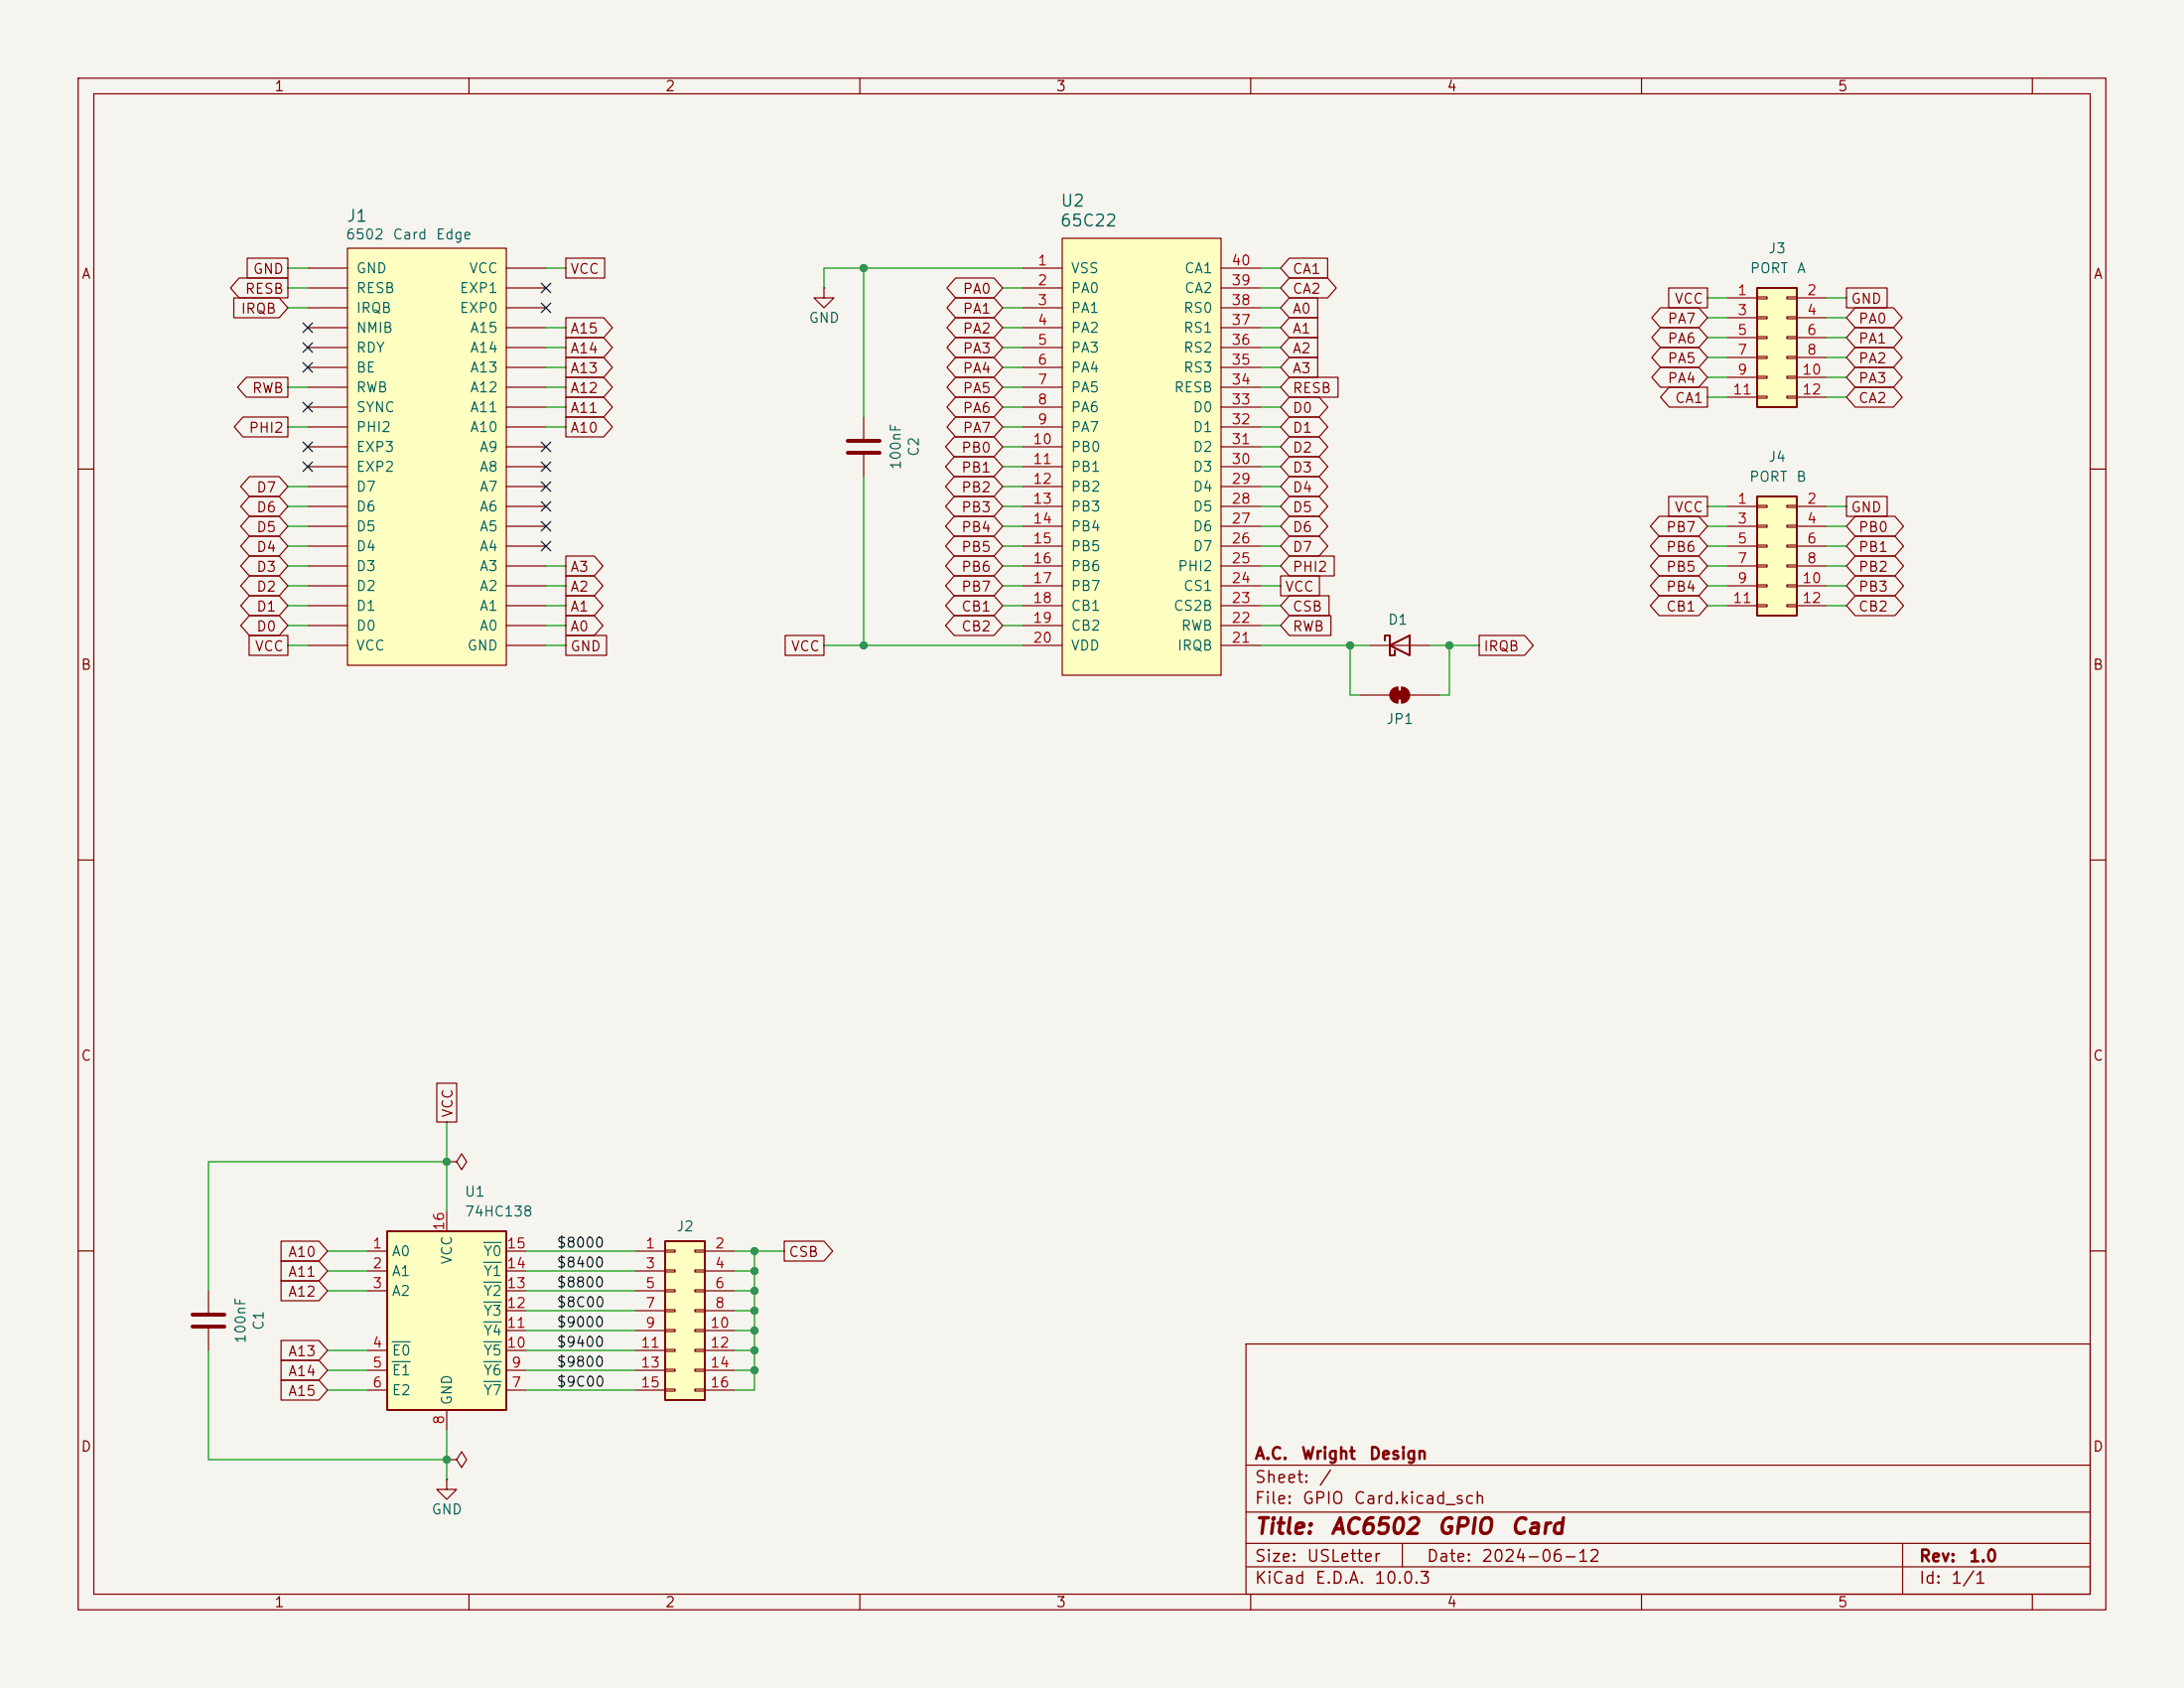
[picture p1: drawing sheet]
<svg xmlns="http://www.w3.org/2000/svg" width="279mm" height="216mm" viewBox="0 0 279 216" stroke-linecap="round" stroke-linejoin="round" font-family="sans-serif">
<path d="M0 0h279.4v215.9h-279.4z" fill="#f5f4ef" stroke="#f5f4ef" stroke-width=".13"/>
<g fill="none" stroke="#840000" stroke-width=".15">
<path d="M10 10h259.4v195.9h-259.4zM12 12h255.4v191.9h-255.4zM60 10v2M110 10v2M160 10v2M210 10v2M260 10v2M105.4 36.8v1.3h1.3l-1.3 1.3-1.3-1.3h1.3M105.4 36.8h.1M10 60h2M267.4 60h2M10 110h2"/>
<path d="M267.4 110h2M57.1 148.6h1.3l.7-1 .6 1-.6 1-.7-1M57.1 148.6h.1M10 160h2M26.7 165.1v2.8M26.7 169.9v2.8M159.4 171.9h108v32h-108zM267.4 160h2M159.4 197.4h108M159.4 193.4h108M159.4 187.4h108M179.4 197.4v3"/>
<path d="M243.4 197.4v6.5M60 203.9v2M110 203.9v2M159.4 200.4h108M160 203.9v2M210 203.9v2M260 203.9v2"/>
</g>
<path d="M24.6 168.1h4.1M24.6 169.7h4.1" fill="none" stroke="#840000" stroke-width=".51"/>
<path d="M49.5 157.5h15.3v22.8h-15.3z" fill="#ffffc2"/>
<path d="M177.2 81.9v-.6h.6v2.5h.6v-.6M177.8 82.6l2.5-1.3v2.5zM49.5 157.5h15.3v22.8h-15.3z" fill="none" stroke="#840000" stroke-width=".25"/>
<g fill="none" stroke="#840000" stroke-width=".15">
<path d="M110.5 53.3v2.8M110.5 58.2v2.8M174 88.9h3.8M175.3 82.6h7.6M178.8 87.9v2M179.3 87.9v2M180.3 88.9h3.8M57.1 154.9v2.6M47 160h2.5M47 162.6h2.5M47 165.1h2.5M47 172.7h2.5"/>
<path d="M47 175.3h2.5M47 177.8h2.5M64.8 160h2.5M64.8 162.6h2.5M64.8 165.1h2.5M64.8 172.7h2.5M64.8 175.3h2.5M64.8 177.8h2.5M64.8 170.2h2.5M64.8 167.6h2.5M57.1 186.7h1.3l.7-1 .6 1-.6 1-.7-1M57.1 186.7h.1"/>
<path d="M57.1 189.2v1.3h1.3l-1.3 1.3-1.2-1.3h1.2M57.1 189.2h.1M57.1 180.3v2.6"/>
</g>
<path d="M61.9 158.9h2.2M50.2 171.6h2.3M50.2 174.2h2.3M61.9 171.6h2.2M61.9 174.2h2.2M61.9 176.7h2.2M61.9 169.1h2.2M61.9 166.5h2.2M61.9 164h2.2M61.9 161.5h2.2" fill="none" stroke="#006464" stroke-width=".15"/>
<path d="M108.5 56.4h4M108.5 57.9h4" fill="none" stroke="#840000" stroke-width=".51"/>
<g fill="#840000" stroke="#840000" stroke-width=".15">
<path d="M178.6 88.4h1v1h-1z"/>
<path d="M178.1 88.2l.4-.3h.3v2a1.02 1.02 0 0 1-.9-.6 1.02 1.02 0 0 1 .2-1.1z"/>
<path d="M179.3 87.9a1.02 1.02 0 0 1 1 1 1.02 1.02 0 0 1-1 1z"/>
</g>
<path d="M135.9 30.5h20.3v55.9h-20.3z" fill="#ffffc2"/>
<g fill="none" stroke="#840000" stroke-width=".15">
<path d="M130.8 34.3h5.1M130.8 36.8h5.1M130.8 39.4h5.1M135.9 30.5h20.3v55.9h-20.3zM156.2 34.3h5.1M156.2 36.8h5.1M156.2 39.4h5.1M130.8 41.9h5.1M130.8 44.5h5.1M130.8 47h5.1M130.8 49.5h5.1M130.8 52.1h5.1"/>
<path d="M130.8 54.6h5.1M130.8 57.2h5.1M130.8 59.7h5.1M156.2 41.9h5.1M156.2 44.5h5.1M156.2 47h5.1M156.2 49.5h5.1M156.2 52.1h5.1M156.2 54.6h5.1M156.2 57.2h5.1M156.2 59.7h5.1M130.8 62.2h5.1"/>
<path d="M130.8 64.8h5.1M130.8 67.3h5.1M130.8 69.9h5.1M130.8 72.4h5.1M130.8 74.9h5.1M130.8 77.5h5.1M156.2 62.2h5.1M156.2 64.8h5.1M156.2 67.3h5.1M156.2 69.9h5.1M156.2 72.4h5.1M156.2 74.9h5.1"/>
<path d="M156.2 77.5h5.1M130.8 80h5.1M130.8 82.6h5.1M156.2 80h5.1M156.2 82.6h5.1"/>
</g>
<path d="M85.1 158.8h5.1v20.3h-5.1z" fill="#ffffc2"/>
<path d="M85.1 158.8h5.1v20.3h-5.1z" fill="none" stroke="#840000" stroke-width=".25"/>
<g fill="none" stroke="#840000" stroke-width=".15">
<path d="M85.1 159.9h1.3v.2h-1.3zM88.9 159.9h1.3v.2h-1.3zM81.3 160h3.8M81.3 162.6h3.8M81.3 165.1h3.8M81.3 167.6h3.8M81.3 170.2h3.8M81.3 172.7h3.8M81.3 175.3h3.8M81.3 177.8h3.8M85.1 162.4h1.3v.3h-1.3zM85.1 165h1.3v.2h-1.3z"/>
<path d="M85.1 167.5h1.3v.3h-1.3zM85.1 170.1h1.3v.2h-1.3zM85.1 172.6h1.3v.2h-1.3zM85.1 175.1h1.3v.3h-1.3zM85.1 177.7h1.3v.2h-1.3zM88.9 162.4h1.3v.3h-1.3zM88.9 165h1.3v.2h-1.3zM88.9 167.5h1.3v.3h-1.3zM88.9 170.1h1.3v.2h-1.3zM88.9 172.6h1.3v.2h-1.3zM88.9 175.1h1.3v.3h-1.3zM88.9 177.7h1.3v.2h-1.3z"/>
<path d="M90.2 160h3.8M90.2 162.6h3.8M90.2 165.1h3.8M90.2 167.6h3.8M90.2 170.2h3.8M90.2 172.7h3.8M90.2 175.3h3.8M90.2 177.8h3.8"/>
</g>
<path d="M224.8 63.5h5.1v15.2h-5.1z" fill="#ffffc2"/>
<path d="M224.8 63.5h5.1v15.2h-5.1z" fill="none" stroke="#840000" stroke-width=".25"/>
<g fill="none" stroke="#840000" stroke-width=".15">
<path d="M221 64.8h3.8M221 67.3h3.8M221 69.9h3.8M221 72.4h3.8M221 74.9h3.8M221 77.5h3.8M224.8 64.6h1.3v.3h-1.3zM224.8 67.2h1.3v.2h-1.3zM224.8 69.7h1.3v.3h-1.3zM224.8 72.3h1.3v.2h-1.3zM224.8 74.8h1.3v.3h-1.3zM224.8 77.3h1.3v.3h-1.3z"/>
<path d="M228.6 64.6h1.3v.3h-1.3zM228.6 67.2h1.3v.2h-1.3zM228.6 69.7h1.3v.3h-1.3zM228.6 72.3h1.3v.2h-1.3zM228.6 74.8h1.3v.3h-1.3zM228.6 77.3h1.3v.3h-1.3zM229.9 64.8h3.8M229.9 67.3h3.8M229.9 69.9h3.8M229.9 72.4h3.8M229.9 74.9h3.8M229.9 77.5h3.8"/>
</g>
<path d="M224.8 36.8h5.1v15.3h-5.1z" fill="#ffffc2"/>
<path d="M224.8 36.8h5.1v15.3h-5.1z" fill="none" stroke="#840000" stroke-width=".25"/>
<g fill="none" stroke="#840000" stroke-width=".15">
<path d="M221 38.1h3.8M224.8 38h1.3v.2h-1.3zM228.6 38h1.3v.2h-1.3zM229.9 38.1h3.8M221 40.6h3.8M221 43.2h3.8M221 45.7h3.8M221 48.3h3.8M221 50.8h3.8M224.8 40.5h1.3v.3h-1.3zM224.8 43.1h1.3v.2h-1.3zM224.8 45.6h1.3v.2h-1.3z"/>
<path d="M224.8 48.1h1.3v.3h-1.3zM224.8 50.7h1.3v.2h-1.3zM228.6 40.5h1.3v.3h-1.3zM228.6 43.1h1.3v.2h-1.3zM228.6 45.6h1.3v.2h-1.3zM228.6 48.1h1.3v.3h-1.3zM228.6 50.7h1.3v.2h-1.3zM229.9 40.6h3.8M229.9 43.2h3.8M229.9 45.7h3.8M229.9 48.3h3.8M229.9 50.8h3.8"/>
</g>
<path d="M44.4 31.8h20.4v53.3h-20.4z" fill="#ffffc2"/>
<g fill="none" stroke="#840000" stroke-width=".15">
<path d="M29.9 38.1h5.8l1.1 1.3-1.1 1.2h-5.8zM30.6 35.6h6.2v2.5h-6.2l-1.1-1.3zM31.6 33h5.2v2.6h-5.2zM39.4 39.4h5M39.4 36.8h5M39.4 34.3h5M44.4 31.8h20.4v53.3h-20.4zM64.8 39.4h5M64.8 36.8h5M64.8 34.3h5M72.4 33h5v2.6h-5zM122.3 35.6h4.9l1.1 1.2-1.1 1.3h-4.9l-1.2-1.3z"/>
<path d="M122.3 38.1h4.9l1.1 1.3-1.1 1.2h-4.9l-1.2-1.2zM164.9 35.6h4.9l1.2 1.2-1.2 1.3h-4.9l-1.1-1.3zM164.9 38.1h3.7v2.5h-3.7l-1.1-1.2zM164.9 33h4.9v2.6h-4.9l-1.1-1.3zM212.4 39.4h4.9l1.1 1.2-1.1 1.3h-4.9l-1.1-1.3zM213.5 36.8h4.9v2.6h-4.9zM236.2 36.8h5.2v2.6h-5.2zM237.3 39.4h4.9l1.1 1.2-1.1 1.3h-4.9l-1.1-1.3zM31.1 53.3h5.7v2.6h-5.7l-1.1-1.3zM31.5 48.3h5.3v2.5h-5.3l-1.1-1.3zM39.4 59.7h5M39.4 57.2h5"/>
<path d="M39.4 54.6h5M39.4 52.1h5M39.4 49.5h5M39.4 47h5M39.4 44.5h5M39.4 41.9h5M64.8 59.7h5M64.8 57.2h5M64.8 54.6h5M64.8 52.1h5M64.8 49.5h5M64.8 47h5"/>
<path d="M64.8 44.5h5M64.8 41.9h5M72.4 48.3h4.8l1.1 1.2-1.1 1.3h-4.8zM72.4 53.3h4.8l1.1 1.3-1.1 1.3h-4.8zM72.4 50.8h4.8l1.1 1.3-1.1 1.2h-4.8zM72.4 43.2h4.8l1.1 1.3-1.1 1.2h-4.8zM72.4 40.6h4.8l1.1 1.3-1.1 1.3h-4.8zM72.4 45.7h4.8l1.1 1.3-1.1 1.3h-4.8zM122.1 58.4h5.1l1.1 1.3-1.1 1.3h-5.1l-1.1-1.3zM122.1 55.9h5.1l1.1 1.3-1.1 1.2h-5.1l-1.1-1.2zM122.3 50.8h4.9l1.1 1.3-1.1 1.2h-4.9l-1.2-1.2zM122.3 40.6h4.9l1.1 1.3-1.1 1.3h-4.9l-1.2-1.3z"/>
<path d="M122.3 43.2h4.9l1.1 1.3-1.1 1.2h-4.9l-1.2-1.2zM122.3 48.3h4.9l1.1 1.2-1.1 1.3h-4.9l-1.2-1.3zM122.3 53.3h4.9l1.1 1.3-1.1 1.3h-4.9l-1.2-1.3zM122.3 45.7h4.9l1.1 1.3-1.1 1.3h-4.9l-1.2-1.3zM164.9 50.8h3.9l1.1 1.3-1.1 1.2h-3.9l-1.1-1.2zM164.9 58.4h3.9l1.1 1.3-1.1 1.3h-3.9l-1.1-1.3zM164.9 55.9h3.9l1.1 1.3-1.1 1.2h-3.9l-1.1-1.2zM164.9 45.7h3.7v2.6h-3.7l-1.1-1.3zM164.9 53.3h3.9l1.1 1.3-1.1 1.3h-3.9l-1.1-1.3zM164.9 40.6h3.7v2.6h-3.7l-1.1-1.3zM164.9 48.3h6.3v2.5h-6.3l-1.1-1.3zM164.9 43.2h3.7v2.5h-3.7l-1.1-1.2z"/>
<path d="M212.4 44.4h4.9l1.1 1.3-1.1 1.3h-4.9l-1.1-1.3zM212.4 47h4.9l1.1 1.3-1.1 1.2h-4.9l-1.1-1.2zM212.4 41.9h4.9l1.1 1.3-1.1 1.3h-4.9l-1.1-1.3zM213.5 49.5h4.9v2.6h-4.9l-1.1-1.3zM237.3 44.4h4.9l1.1 1.3-1.1 1.3h-4.9l-1.1-1.3zM237.3 47h4.9l1.1 1.3-1.1 1.2h-4.9l-1.1-1.2zM237.3 49.5h4.9l1.1 1.3-1.1 1.3h-4.9l-1.1-1.3zM237.3 41.9h4.9l1.1 1.3-1.1 1.3h-4.9l-1.1-1.3zM31.9 66h3.8l1.1 1.3-1.1 1.3h-3.8l-1.1-1.3zM31.9 63.5h3.8l1.1 1.3-1.1 1.2h-3.8l-1.1-1.2zM31.9 71.1h3.8l1.1 1.3-1.1 1.3h-3.8l-1.1-1.3zM31.9 68.6h3.8l1.1 1.3-1.1 1.2h-3.8l-1.1-1.2z"/>
<path d="M31.9 78.7h3.8l1.1 1.3-1.1 1.3h-3.8l-1.1-1.3zM31.9 73.7h3.8l1.1 1.2-1.1 1.3h-3.8l-1.1-1.3zM31.9 76.2h3.8l1.1 1.3-1.1 1.2h-3.8l-1.1-1.2zM31.9 61h3.8l1.1 1.2-1.1 1.3h-3.8l-1.1-1.3zM39.4 77.5h5M39.4 74.9h5M39.4 72.4h5M39.4 69.9h5M39.4 67.3h5M39.4 64.8h5M39.4 62.2h5M64.8 77.5h5"/>
<path d="M64.8 74.9h5M64.8 72.4h5M64.8 69.9h5M64.8 67.3h5M64.8 64.8h5M64.8 62.2h5M72.4 71.1h3.6l1.1 1.3-1.1 1.3h-3.6zM72.4 78.7h3.6l1.1 1.3-1.1 1.3h-3.6zM72.4 73.7h3.6l1.1 1.2-1.1 1.3h-3.6zM72.4 76.2h3.6l1.1 1.3-1.1 1.2h-3.6zM122.1 76.2h5.1l1.1 1.3-1.1 1.2h-5.1l-1.1-1.2zM122.1 78.7h5.1l1.1 1.3-1.1 1.3h-5.1l-1.1-1.3z"/>
<path d="M122.1 73.7h5.1l1.1 1.2-1.1 1.3h-5.1l-1.1-1.3zM122.1 68.6h5.1l1.1 1.3-1.1 1.2h-5.1l-1.1-1.2zM122.1 61h5.1l1.1 1.2-1.1 1.3h-5.1l-1.1-1.3zM122.1 66h5.1l1.1 1.3-1.1 1.3h-5.1l-1.1-1.3zM122.1 63.5h5.1l1.1 1.3-1.1 1.2h-5.1l-1.1-1.2zM122.1 71.1h5.1l1.1 1.3-1.1 1.3h-5.1l-1.1-1.3zM163.8 73.7h5v2.5h-5zM164.9 78.7h5.4v2.6h-5.4l-1.1-1.3zM164.9 71.1h5.8v2.6h-5.8l-1.1-1.3zM164.9 61h3.9l1.1 1.2-1.1 1.3h-3.9l-1.1-1.3zM164.9 66h3.9l1.1 1.3-1.1 1.3h-3.9l-1.1-1.3zM164.9 63.5h3.9l1.1 1.3-1.1 1.2h-3.9l-1.1-1.2z"/>
<path d="M164.9 76.2h5.1v2.5h-5.1l-1.1-1.2zM164.9 68.6h3.9l1.1 1.3-1.1 1.2h-3.9l-1.1-1.2zM212.2 68.6h5.1l1.1 1.3-1.1 1.2h-5.1l-1.1-1.2zM212.2 73.7h5.1l1.1 1.2-1.1 1.3h-5.1l-1.1-1.3zM212.2 76.2h5.1l1.1 1.3-1.1 1.2h-5.1l-1.1-1.2zM212.2 66h5.1l1.1 1.3-1.1 1.3h-5.1l-1.1-1.3zM212.2 71.1h5.1l1.1 1.3-1.1 1.3h-5.1l-1.1-1.3zM213.5 63.5h4.9v2.5h-4.9zM236.2 63.5h5.2v2.5h-5.2zM237.3 66h5.1l1.1 1.3-1.1 1.3h-5.1l-1.1-1.3zM237.3 68.6h5.1l1.1 1.3-1.1 1.2h-5.1l-1.1-1.2zM237.3 73.7h5.1l1.1 1.2-1.1 1.3h-5.1l-1.1-1.3z"/>
<path d="M237.3 71.1h5.1l1.1 1.3-1.1 1.3h-5.1l-1.1-1.3zM237.3 76.2h5.1l1.1 1.3-1.1 1.2h-5.1l-1.1-1.2zM31.9 81.3h4.9v2.5h-4.9zM39.4 80h5M39.4 82.6h5M64.8 80h5M64.8 82.6h5M72.4 81.3h5.2v2.5h-5.2zM100.4 81.3h5v2.5h-5zM189.2 81.3h5.8l1.2 1.3-1.2 1.2h-5.8zM55.9 138.5h2.5v5h-2.5zM36 158.7h4.8l1.1 1.3-1.1 1.3h-4.8z"/>
<path d="M100.3 158.7h5.1l1.1 1.3-1.1 1.3h-5.1zM36 176.5h4.8l1.1 1.3-1.1 1.3h-4.8zM36 171.4h4.8l1.1 1.3-1.1 1.3h-4.8zM36 174h4.8l1.1 1.3-1.1 1.2h-4.8zM36 161.3h4.8l1.1 1.3-1.1 1.2h-4.8zM36 163.8h4.8l1.1 1.3-1.1 1.3h-4.8z"/>
</g>
<g fill="none" stroke="#009600" stroke-width=".15">
<path d="M36.8 36.8h2.6M36.8 39.4h2.6M36.8 34.3h2.6M69.8 34.3h2.6M110.5 34.3v19M128.3 36.8h2.5M128.3 39.4h2.5M130.8 34.3h-25.4v2.5M161.3 36.8h2.5M161.3 39.4h2.5M161.3 34.3h2.5M218.4 38.1h2.6"/>
<path d="M233.7 38.1h2.5M36.8 54.6h2.6M36.8 49.5h2.6M69.8 44.5h2.6M69.8 47h2.6M69.8 54.6h2.6M69.8 52.1h2.6M69.8 41.9h2.6M69.8 49.5h2.6M128.3 44.5h2.5M128.3 47h2.5M128.3 54.6h2.5"/>
<path d="M128.3 52.1h2.5M128.3 57.2h2.5M128.3 59.7h2.5M128.3 41.9h2.5M128.3 49.5h2.5M161.3 44.5h2.5M161.3 47h2.5M161.3 54.6h2.5M161.3 52.1h2.5M161.3 57.2h2.5M161.3 59.7h2.5M161.3 41.9h2.5"/>
<path d="M161.3 49.5h2.5M218.4 45.7h2.6M218.4 40.6h2.6M218.4 43.2h2.6M218.4 48.3h2.6M218.4 50.8h2.6M233.7 45.7h2.5M233.7 40.6h2.5M233.7 43.2h2.5M233.7 48.3h2.5M233.7 50.8h2.5M36.8 62.2h2.6"/>
<path d="M36.8 64.8h2.6M36.8 69.9h2.6M36.8 67.3h2.6M36.8 74.9h2.6M36.8 72.4h2.6M36.8 77.5h2.6M69.8 74.9h2.6M69.8 72.4h2.6M69.8 77.5h2.6M110.5 61v21.6M128.3 62.2h2.5M128.3 64.8h2.5"/>
<path d="M128.3 69.9h2.5M128.3 67.3h2.5M128.3 74.9h2.5M128.3 72.4h2.5M128.3 77.5h2.5M161.3 62.2h2.5M161.3 64.8h2.5M161.3 69.9h2.5M161.3 67.3h2.5M161.3 74.9h2.5M161.3 72.4h2.5M161.3 77.5h2.5"/>
<path d="M218.4 64.8h2.6M218.4 69.9h2.6M218.4 67.3h2.6M218.4 74.9h2.6M218.4 72.4h2.6M218.4 77.5h2.6M233.7 64.8h2.5M233.7 69.9h2.5M233.7 67.3h2.5M233.7 74.9h2.5M233.7 72.4h2.5M233.7 77.5h2.5"/>
<path d="M36.8 82.6h2.6M36.8 80h2.6M69.8 82.6h2.6M69.8 80h2.6M105.4 82.6h25.4M128.3 80h2.5M161.3 82.6h14M161.3 80h2.5M172.7 82.6v6.3h1.3M182.9 82.6h6.3M185.4 82.6v6.3h-1.3M57.1 148.6h-30.4v16.5"/>
<path d="M57.1 143.5v11.4M26.7 172.7v14h30.4M41.9 177.8h5.1M41.9 175.3h5.1M41.9 172.7h5.1M41.9 165.1h5.1M41.9 160h5.1M41.9 162.6h5.1M67.3 177.8h14M67.3 175.3h14M67.3 172.7h14M67.3 165.1h14"/>
<path d="M67.3 160h14M67.3 162.6h14M67.3 167.6h14M67.3 170.2h14M94 175.3h2.5M94 172.7h2.5M94 165.1h2.5M94 160h6.3M94 162.6h2.5M94 167.6h2.5M94 170.2h2.5M96.5 160v17.8h-2.5"/>
<path d="M57.1 182.9v6.3"/>
</g>
<g fill="none" stroke="#000084" stroke-width=".15">
<path d="M69.2 36.2l1.3 1.2M69.2 38.8l1.3 1.2M70.5 36.2l-1.3 1.2M70.5 38.8l-1.3 1.2M38.8 59.1l1.2 1.2M38.8 43.8l1.2 1.3M38.8 41.3l1.2 1.2M38.8 46.4l1.2 1.2M38.8 56.5l1.2 1.3M38.8 51.5l1.2 1.2M40 59.1l-1.2 1.2M40 43.8l-1.2 1.3"/>
<path d="M40 41.3l-1.2 1.2M40 46.4l-1.2 1.2M40 56.5l-1.2 1.3M40 51.5l-1.2 1.2M69.2 59.1l1.3 1.2M69.2 56.5l1.3 1.3M70.5 59.1l-1.3 1.2M70.5 56.5l-1.3 1.3M69.2 64.2l1.3 1.2M69.2 69.2l1.3 1.3M69.2 66.7l1.3 1.2M69.2 61.6l1.3 1.2"/>
<path d="M70.5 64.2l-1.3 1.2M70.5 69.2l-1.3 1.3M70.5 66.7l-1.3 1.2M70.5 61.6l-1.3 1.2"/>
</g>
<g fill="#009600" stroke="#009600" stroke-width=".13">
<circle cx="96.5" cy="160" r=".46"/>
<circle cx="110.5" cy="82.6" r=".46"/>
<circle cx="57.1" cy="148.6" r=".46"/>
<circle cx="57.1" cy="186.7" r=".46"/>
<circle cx="185.4" cy="82.6" r=".46"/>
<circle cx="172.7" cy="82.6" r=".46"/>
<circle cx="96.5" cy="170.2" r=".46"/>
<circle cx="96.5" cy="167.6" r=".46"/>
<circle cx="96.5" cy="162.6" r=".46"/>
<circle cx="96.5" cy="165.1" r=".46"/>
<circle cx="96.5" cy="175.3" r=".46"/>
<circle cx="96.5" cy="172.7" r=".46"/>
<circle cx="110.5" cy="34.3" r=".46"/>
</g>
<g font-size="2" fill="#840000">
<text x="160.4" y="196.7">Title:</text>
<text x="170.1" y="196.7">AC6502</text>
<text x="183.7" y="196.7">GPIO</text>
<text x="193.1" y="196.7">Card</text>
</g>
<g font-size="1.5" fill="#006464">
<text x="44.2" y="28.7">J1</text>
<text x="135.5" y="29.3">65C22</text>
<text x="135.6" y="26.8">U2</text>
</g>
<g font-size="1.5" fill="#840000">
<text x="160.4" y="190">Sheet:</text>
<text x="160.4" y="187">A.C.</text>
<text x="166.4" y="187">Wright</text>
<text x="168.6" y="190">/</text>
<text x="175" y="187">Design</text>
<text x="160.4" y="192.7">File:</text>
<text x="166.5" y="192.7">GPIO</text>
<text x="173.1" y="192.7">Card.kicad_sch</text>
<text x="160.4" y="202.9">KiCad</text>
<text x="160.4" y="200.1">Size:</text>
<text x="167.1" y="200.1">USLetter</text>
<text x="168.1" y="202.9">E.D.A.</text>
<text x="175.7" y="202.9">10.0.3</text>
<text x="182.4" y="200.1">Date:</text>
<text x="189.4" y="200.1">2024-06-12</text>
<text x="245.4" y="200.1">Rev:</text>
<text x="245.4" y="202.9">Id:</text>
<text x="249.5" y="202.9">1/1</text>
<text x="251.8" y="200.1">1.0</text>
</g>
<g font-size="1.3" fill="#840000">
<text x="35" y="12">1</text>
<text x="85" y="12">2</text>
<text x="135" y="12">3</text>
<text x="185" y="12">4</text>
<text x="235" y="12">5</text>
<text x="10.3" y="36">A</text>
<text x="32.3" y="35.4">GND</text>
<text x="72.9" y="35.4">VCC</text>
<text x="165.3" y="35.4">CA1</text>
<text x="267.7" y="36">A</text>
<text x="30.7" y="40.4">IRQB</text>
<text x="31.3" y="37.9">RESB</text>
<text x="123.1" y="37.9">PA0</text>
<text x="123.1" y="40.4">PA1</text>
<text x="165.3" y="37.9">CA2</text>
<text x="165.3" y="40.4">A0</text>
<text x="213.2" y="41.7">PA7</text>
<text x="214.1" y="39.2">VCC</text>
<text x="236.7" y="39.2">GND</text>
<text x="237.6" y="41.7">PA0</text>
<text x="72.9" y="45.5">A14</text>
<text x="72.9" y="43">A15</text>
<text x="123.1" y="43">PA2</text>
<text x="123.1" y="45.5">PA3</text>
<text x="165.3" y="43">A1</text>
<text x="165.3" y="45.5">A2</text>
<text x="213.2" y="46.8">PA5</text>
<text x="213.2" y="44.2">PA6</text>
<text x="237.6" y="46.8">PA2</text>
<text x="237.6" y="44.2">PA1</text>
<text x="32.2" y="50.6">RWB</text>
<text x="72.9" y="50.6">A12</text>
<text x="72.9" y="53.1">A11</text>
<text x="72.9" y="48.1">A13</text>
<text x="123.1" y="53.1">PA6</text>
<text x="123.1" y="50.6">PA5</text>
<text x="123.1" y="48.1">PA4</text>
<text x="165.3" y="53.1">D0</text>
<text x="165.3" y="48.1">A3</text>
<text x="165.3" y="50.6">RESB</text>
<text x="213.2" y="49.3">PA4</text>
<text x="214.2" y="51.9">CA1</text>
<text x="237.6" y="49.3">PA3</text>
<text x="237.6" y="51.9">CA2</text>
<text x="31.7" y="55.7">PHI2</text>
<text x="72.9" y="55.7">A10</text>
<text x="122.9" y="58.2">PB0</text>
<text x="123.1" y="55.7">PA7</text>
<text x="165.3" y="58.2">D2</text>
<text x="165.3" y="55.7">D1</text>
<text x="32.7" y="65.8">D6</text>
<text x="32.7" y="63.3">D7</text>
<text x="122.9" y="60.8">PB1</text>
<text x="122.9" y="63.3">PB2</text>
<text x="122.9" y="65.8">PB3</text>
<text x="165.3" y="63.3">D4</text>
<text x="165.3" y="60.8">D3</text>
<text x="165.3" y="65.8">D5</text>
<text x="214.1" y="65.8">VCC</text>
<text x="236.7" y="65.8">GND</text>
<text x="32.7" y="68.4">D5</text>
<text x="32.7" y="70.9">D4</text>
<text x="122.9" y="70.9">PB5</text>
<text x="122.9" y="68.4">PB4</text>
<text x="165.3" y="68.4">D6</text>
<text x="165.3" y="70.9">D7</text>
<text x="213.1" y="70.9">PB6</text>
<text x="213.1" y="68.4">PB7</text>
<text x="237.6" y="68.4">PB0</text>
<text x="237.6" y="70.9">PB1</text>
<text x="32.7" y="73.5">D3</text>
<text x="32.7" y="76">D2</text>
<text x="72.9" y="73.5">A3</text>
<text x="72.9" y="76">A2</text>
<text x="122.9" y="76">PB7</text>
<text x="122.9" y="73.5">PB6</text>
<text x="164.3" y="76">VCC</text>
<text x="165.3" y="73.5">PHI2</text>
<text x="213.1" y="76">PB4</text>
<text x="213.1" y="73.5">PB5</text>
<text x="237.6" y="76">PB3</text>
<text x="237.6" y="73.5">PB2</text>
<text x="32.5" y="83.6">VCC</text>
<text x="32.7" y="81.1">D0</text>
<text x="32.7" y="78.5">D1</text>
<text x="72.9" y="81.1">A0</text>
<text x="72.9" y="83.6">GND</text>
<text x="72.9" y="78.5">A1</text>
<text x="101.1" y="83.6">VCC</text>
<text x="122.9" y="78.5">CB1</text>
<text x="122.9" y="81.1">CB2</text>
<text x="165.3" y="81.1">RWB</text>
<text x="165.3" y="78.5">CSB</text>
<text x="189.7" y="83.6">IRQB</text>
<text x="213.1" y="78.5">CB1</text>
<text x="237.6" y="78.5">CB2</text>
<text x="10.3" y="86">B</text>
<text x="267.7" y="86">B</text>
<text x="10.3" y="136">C</text>
<text x="267.7" y="136">C</text>
<text x="58.2" y="143" transform="rotate(-90 58.2 143)">VCC</text>
<text x="36.8" y="161.1">A10</text>
<text x="100.8" y="161.1">CSB</text>
<text x="36.8" y="163.6">A11</text>
<text x="36.8" y="166.2">A12</text>
<text x="36.8" y="173.8">A13</text>
<text x="36.8" y="178.9">A15</text>
<text x="36.8" y="176.3">A14</text>
<text x="10.3" y="186">D</text>
<text x="267.7" y="186">D</text>
<text x="35" y="205.9">1</text>
<text x="85" y="205.9">2</text>
<text x="135" y="205.9">3</text>
<text x="185" y="205.9">4</text>
<text x="235" y="205.9">5</text>
</g>
<g font-size="1.3" fill="#006464">
<text x="44.1" y="30.9">6502</text>
<text x="45.5" y="35.3">GND</text>
<text x="50.1" y="30.9">Card</text>
<text x="55.7" y="30.9">Edge</text>
<text x="59.9" y="35.3">VCC</text>
<text x="136.9" y="35.3">VSS</text>
<text x="151.4" y="35.3">CA1</text>
<text x="223.8" y="35.3">PORT</text>
<text x="226.1" y="32.7">J3</text>
<text x="229.8" y="35.3">A</text>
<text x="45.5" y="40.3">IRQB</text>
<text x="45.5" y="37.8">RESB</text>
<text x="58.7" y="40.3">EXP0</text>
<text x="58.7" y="37.8">EXP1</text>
<text x="103.4" y="41.6">GND</text>
<text x="136.9" y="37.8">PA0</text>
<text x="136.9" y="40.3">PA1</text>
<text x="151.3" y="40.3">RS0</text>
<text x="151.4" y="37.8">CA2</text>
<text x="45.5" y="48">BE</text>
<text x="45.5" y="42.9">NMIB</text>
<text x="45.5" y="45.4">RDY</text>
<text x="60" y="48">A13</text>
<text x="60" y="45.4">A14</text>
<text x="60" y="42.9">A15</text>
<text x="136.9" y="42.9">PA2</text>
<text x="136.9" y="45.4">PA3</text>
<text x="136.9" y="48">PA4</text>
<text x="151.3" y="48">RS3</text>
<text x="151.3" y="45.4">RS2</text>
<text x="151.3" y="42.9">RS1</text>
<text x="45.5" y="50.5">RWB</text>
<text x="45.5" y="53">SYNC</text>
<text x="60" y="53">A11</text>
<text x="60" y="50.5">A12</text>
<text x="136.9" y="50.5">PA5</text>
<text x="136.9" y="53">PA6</text>
<text x="150.1" y="50.5">RESB</text>
<text x="152.5" y="53">D0</text>
<text x="45.5" y="58.1">EXP3</text>
<text x="45.5" y="55.6">PHI2</text>
<text x="60" y="55.6">A10</text>
<text x="61.3" y="58.1">A9</text>
<text x="117.9" y="58.5" transform="rotate(-90 117.9 58.5)">C2</text>
<text x="136.9" y="55.6">PA7</text>
<text x="136.9" y="58.1">PB0</text>
<text x="152.5" y="58.1">D2</text>
<text x="152.5" y="55.6">D1</text>
<text x="226.1" y="59.4">J4</text>
<text x="45.5" y="65.7">D6</text>
<text x="45.5" y="63.2">D7</text>
<text x="45.5" y="60.7">EXP2</text>
<text x="61.3" y="65.7">A6</text>
<text x="61.3" y="63.2">A7</text>
<text x="61.3" y="60.7">A8</text>
<text x="115.6" y="60.2" transform="rotate(-90 115.6 60.2)">100nF</text>
<text x="136.9" y="60.7">PB1</text>
<text x="136.9" y="63.2">PB2</text>
<text x="136.9" y="65.7">PB3</text>
<text x="152.5" y="65.7">D5</text>
<text x="152.5" y="63.2">D4</text>
<text x="152.5" y="60.7">D3</text>
<text x="223.7" y="61.9">PORT</text>
<text x="229.7" y="61.9">B</text>
<text x="45.5" y="70.8">D4</text>
<text x="45.5" y="68.3">D5</text>
<text x="61.3" y="70.8">A4</text>
<text x="61.3" y="68.3">A5</text>
<text x="136.9" y="68.3">PB4</text>
<text x="136.9" y="70.8">PB5</text>
<text x="152.5" y="70.8">D7</text>
<text x="152.5" y="68.3">D6</text>
<text x="45.5" y="75.9">D2</text>
<text x="45.5" y="73.4">D3</text>
<text x="61.3" y="75.9">A2</text>
<text x="61.3" y="73.4">A3</text>
<text x="136.9" y="73.4">PB6</text>
<text x="136.9" y="75.9">PB7</text>
<text x="150.6" y="73.4">PHI2</text>
<text x="151.3" y="75.9">CS1</text>
<text x="45.5" y="81">D0</text>
<text x="45.5" y="78.4">D1</text>
<text x="45.5" y="83.5">VCC</text>
<text x="59.7" y="83.5">GND</text>
<text x="61.3" y="81">A0</text>
<text x="61.3" y="78.4">A1</text>
<text x="136.9" y="78.4">CB1</text>
<text x="136.9" y="81">CB2</text>
<text x="136.9" y="83.5">VDD</text>
<text x="150" y="78.4">CS2B</text>
<text x="150.5" y="83.5">IRQB</text>
<text x="151" y="81">RWB</text>
<text x="177.5" y="80.2">D1</text>
<text x="177.2" y="92.9">JP1</text>
<text x="59.4" y="153.4">U1</text>
<text x="59.4" y="155.9">74HC138</text>
<text x="50" y="161">A0</text>
<text x="58.1" y="161.8" transform="rotate(-90 58.1 161.8)">VCC</text>
<text x="61.8" y="161">Y0</text>
<text x="86.4" y="157.8">J2</text>
<text x="50" y="163.5">A1</text>
<text x="50" y="166.1">A2</text>
<text x="61.8" y="166.1">Y2</text>
<text x="61.8" y="163.5">Y1</text>
<text x="31.7" y="171.9" transform="rotate(-90 31.7 171.9)">100nF</text>
<text x="34" y="170.3" transform="rotate(-90 34 170.3)">C1</text>
<text x="50" y="173.7">E0</text>
<text x="61.8" y="173.7">Y5</text>
<text x="61.8" y="171.2">Y4</text>
<text x="61.8" y="168.6">Y3</text>
<text x="50" y="176.2">E1</text>
<text x="50" y="178.8">E2</text>
<text x="58.1" y="179.8" transform="rotate(-90 58.1 179.8)">GND</text>
<text x="61.8" y="178.8">Y7</text>
<text x="61.8" y="176.2">Y6</text>
<text x="55.1" y="194">GND</text>
</g>
<g font-size="1.3" fill="#a90000">
<text x="132.6" y="34.3">1</text>
<text x="157.4" y="34.3">40</text>
<text x="132.6" y="36.8">2</text>
<text x="132.6" y="39.3">3</text>
<text x="132.6" y="41.9">4</text>
<text x="157.4" y="41.9">37</text>
<text x="157.4" y="39.3">38</text>
<text x="157.4" y="36.8">39</text>
<text x="222.2" y="38.1">1</text>
<text x="222.2" y="40.6">3</text>
<text x="231.1" y="38.1">2</text>
<text x="231.1" y="40.6">4</text>
<text x="132.6" y="44.4">5</text>
<text x="132.6" y="47">6</text>
<text x="157.4" y="47">35</text>
<text x="157.4" y="44.4">36</text>
<text x="222.2" y="43.2">5</text>
<text x="222.2" y="45.7">7</text>
<text x="231.1" y="43.2">6</text>
<text x="231.1" y="45.7">8</text>
<text x="132.6" y="49.5">7</text>
<text x="132.6" y="52">8</text>
<text x="157.4" y="52">33</text>
<text x="157.4" y="49.5">34</text>
<text x="221.6" y="50.8">11</text>
<text x="222.2" y="48.2">9</text>
<text x="230.5" y="48.2">10</text>
<text x="230.5" y="50.8">12</text>
<text x="132" y="57.1">10</text>
<text x="132" y="59.7">11</text>
<text x="132.6" y="54.6">9</text>
<text x="157.4" y="59.7">30</text>
<text x="157.4" y="57.1">31</text>
<text x="157.4" y="54.6">32</text>
<text x="132" y="62.2">12</text>
<text x="132" y="64.7">13</text>
<text x="157.4" y="64.7">28</text>
<text x="157.4" y="62.2">29</text>
<text x="222.2" y="64.7">1</text>
<text x="231.1" y="64.7">2</text>
<text x="132" y="67.3">14</text>
<text x="132" y="69.8">15</text>
<text x="157.4" y="69.8">26</text>
<text x="157.4" y="67.3">27</text>
<text x="222.2" y="67.3">3</text>
<text x="222.2" y="69.8">5</text>
<text x="231.1" y="67.3">4</text>
<text x="231.1" y="69.8">6</text>
<text x="132" y="72.4">16</text>
<text x="132" y="74.9">17</text>
<text x="132" y="77.4">18</text>
<text x="157.4" y="77.4">23</text>
<text x="157.4" y="74.9">24</text>
<text x="157.4" y="72.4">25</text>
<text x="221.6" y="77.4">11</text>
<text x="222.2" y="72.4">7</text>
<text x="222.2" y="74.9">9</text>
<text x="230.5" y="74.9">10</text>
<text x="230.5" y="77.4">12</text>
<text x="231.1" y="72.4">8</text>
<text x="132" y="80">19</text>
<text x="132" y="82.5">20</text>
<text x="157.4" y="82.5">21</text>
<text x="157.4" y="80">22</text>
<text x="47.6" y="160">1</text>
<text x="57.1" y="157.5" transform="rotate(-90 57.1 157.5)">16</text>
<text x="64.7" y="160">15</text>
<text x="82.5" y="160">1</text>
<text x="91.4" y="160">2</text>
<text x="47.6" y="162.5">2</text>
<text x="47.6" y="165.1">3</text>
<text x="64.7" y="167.6">12</text>
<text x="64.7" y="165.1">13</text>
<text x="64.7" y="162.5">14</text>
<text x="82.5" y="162.5">3</text>
<text x="82.5" y="165.1">5</text>
<text x="82.5" y="167.6">7</text>
<text x="91.4" y="162.5">4</text>
<text x="91.4" y="165.1">6</text>
<text x="91.4" y="167.6">8</text>
<text x="47.6" y="172.7">4</text>
<text x="64.7" y="172.7">10</text>
<text x="64.7" y="170.2">11</text>
<text x="81.9" y="172.7">11</text>
<text x="82.5" y="170.2">9</text>
<text x="90.8" y="170.2">10</text>
<text x="90.8" y="172.7">12</text>
<text x="47.6" y="175.2">5</text>
<text x="47.6" y="177.8">6</text>
<text x="65.3" y="177.8">7</text>
<text x="65.3" y="175.2">9</text>
<text x="81.9" y="175.2">13</text>
<text x="81.9" y="177.8">15</text>
<text x="90.8" y="175.2">14</text>
<text x="90.8" y="177.8">16</text>
<text x="57.1" y="182.3" transform="rotate(-90 57.1 182.3)">8</text>
</g>
<g font-size="1.3" fill="#0f0f0f">
<text x="71.1" y="159.9">$8000</text>
<text x="71.1" y="167.5">$8C00</text>
<text x="71.1" y="165">$8800</text>
<text x="71.1" y="162.4">$8400</text>
<text x="71.1" y="172.6">$9400</text>
<text x="71.1" y="170.1">$9000</text>
<text x="71.1" y="177.7">$9C00</text>
<text x="71.1" y="175.1">$9800</text>
</g>
</svg>
